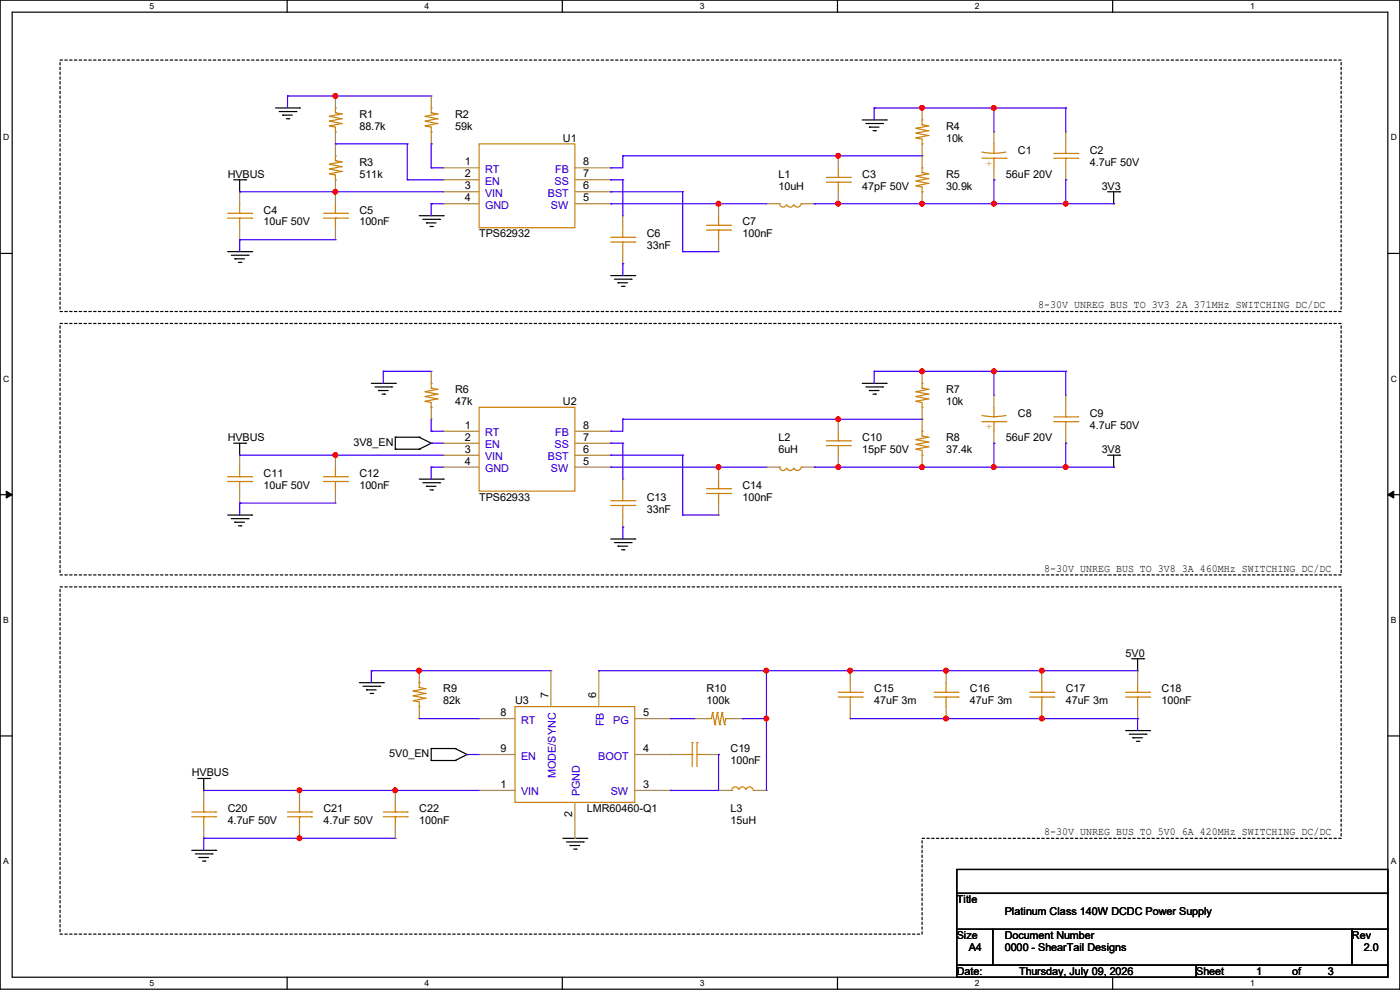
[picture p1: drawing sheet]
<svg xmlns="http://www.w3.org/2000/svg" width="297mm" height="210mm" viewBox="0 0 297 210" stroke-linecap="round" stroke-linejoin="round" font-family="sans-serif">
<path d="M0 0h297v209.8h-297zM2.6 2.6h291.8v204.7h-291.8z" fill="none" stroke="#000" stroke-width=".25"/>
<g fill="#fff">
<path d="M31.7 .3h1v2h-1z"/>
<path d="M31.7 207.6h1v1.9h-1z"/>
</g>
<path d="M60.9 0v2.6M60.9 207.3v2.5" fill="none" stroke="#000" stroke-width=".25"/>
<g fill="#fff">
<path d="M90.1 .3h1v2h-1z"/>
<path d="M90.1 207.6h1v1.9h-1z"/>
</g>
<path d="M119.3 0v2.6M119.3 207.3v2.5" fill="none" stroke="#000" stroke-width=".25"/>
<g fill="#fff">
<path d="M148.5 .3h.9v2h-.9z"/>
<path d="M148.5 207.6h.9v1.9h-.9z"/>
</g>
<path d="M177.7 0v2.6M177.7 207.3v2.5" fill="none" stroke="#000" stroke-width=".25"/>
<g fill="#fff">
<path d="M206.8 .3h1v2h-1z"/>
<path d="M206.8 207.6h1v1.9h-1z"/>
</g>
<path d="M236.1 0v2.6M236.1 207.3v2.5" fill="none" stroke="#000" stroke-width=".25"/>
<g fill="#fff">
<path d="M265.2 .3h1v2h-1z"/>
<path d="M265.2 207.6h1v1.9h-1z"/>
<path d="M.7 28.2h1.2v1.9h-1.2z"/>
<path d="M295.1 28.2h1.2v1.9h-1.2z"/>
<path d="M.7 79.3h1.2v2h-1.2z"/>
<path d="M295.1 79.3h1.2v2h-1.2z"/>
</g>
<path d="M0 53.8h2.6M294.4 53.8h2.6" fill="none" stroke="#000" stroke-width=".25"/>
<g fill="#fff">
<path d="M.7 130.5h1.2v2h-1.2z"/>
<path d="M295.1 130.5h1.1v2h-1.1z"/>
</g>
<path d="M0 104.9h2.6M294.4 104.9h2.6" fill="none" stroke="#000" stroke-width=".25"/>
<path d="M1.3 104.2l1.3 .7-1.3 .8zM294.4 104.9l1.3-.7v1.5z" fill="#000" stroke="#000" stroke-width=".21"/>
<g fill="#fff">
<path d="M.7 181.7h1.2v2h-1.2z"/>
<path d="M295.1 181.7h1.1v2h-1.1z"/>
</g>
<g fill="none" stroke="#000" stroke-width=".25">
<path d="M49.6 38.1h2.5M50.8 38.1v2.6M52.1 38.1h.1M58.5 22.9h5M59.2 23.7h3.6M60 24.4h.1M60 24.4h2M60.7 25.2h.6M61.3 25.2h.1M62.8 23.7h.1M63.5 22.9h.1M182.9 25.4h5.1"/>
<path d="M183.7 26.2h3.5M184.4 27h.1M184.4 27h2.1M185.2 27.7h.5M185.7 27.7h.1M187.2 26.2h.1M188 25.4h.1M48.3 53.4h5.1M49.1 54.1h3.5M49.8 54.9h.1M49.8 54.9h2.1M50.6 55.7h.5"/>
<path d="M50.8 40.7h.1M51.1 55.7h.1M52.6 54.1h.1M53.4 53.4h.1M88.9 45.8h5.1M89.7 46.5h3.6M90.5 47.3h.1M90.5 47.3h2M91.2 48h.5M91.7 48h.1M93.3 46.5h.1M94 45.8h.1"/>
<path d="M129.6 58.5h5.1M130.3 59.2h3.6M131.1 60h.1M131.1 60h2M133.9 59.2h.1M134.7 58.5h.1M235 40.7h2.5M236.3 43.2h.1M236.3 40.7v2.5M237.5 40.7h.1M131.9 60.7h.5M132.4 60.7h.1"/>
<path d="M49.6 94h2.5M50.8 96.6h.1M50.8 94v2.6M52.1 94h.1M78.8 81.3h5.1M79.5 82.1h3.6M80.3 82.8h.1M80.3 82.8h2M81.1 83.6h.5M81.6 83.6h.1M83.1 82.1h.1M83.9 95.3h.1"/>
<path d="M83.9 92.8h.1M83.9 81.3h.1M83.9 95.3h5M83.9 92.8v2.5M83.9 92.8h5M88.9 95.3h.1M88.9 92.8h.1M88.9 92.8l2.6 1.2M91.5 94h.1M91.5 94l-2.6 1.3M182.9 81.3h5.1M183.7 82.1h3.5"/>
<path d="M184.4 82.8h.1M184.4 82.8h2.1M185.2 83.6h.5M185.7 83.6h.1M187.2 82.1h.1M188 81.3h.1M235 96.6h2.5M236.3 99.1h.1M236.3 96.6v2.5M237.5 96.6h.1M48.3 109.3h5.1M49.1 110h3.5"/>
<path d="M49.8 110.8h.1M49.8 110.8h2.1M50.6 111.5h.5M51.1 111.5h.1M52.6 110h.1M53.4 109.3h.1M88.9 101.6h5.1M89.7 102.4h3.6M90.5 103.2h.1M90.5 103.2h2M91.2 103.9h.5M91.7 103.9h.1"/>
<path d="M93.3 102.4h.1M94 101.6h.1M129.6 114.3h5.1M130.3 115.1h3.6M131.1 115.9h.1M131.1 115.9h2M131.9 116.6h.5M132.4 116.6h.1M133.9 115.1h.1M134.7 114.3h.1M240.1 139.7h2.5M241.3 139.7v2.6"/>
<path d="M242.6 139.7h.1M0 156.1h2.6M76.2 144.8h5.1M77 145.6h3.6M77.8 146.3h.1M77.8 146.3h2M78.5 147.1h.5M79 147.1h.1M80.6 145.6h.1M81.3 144.8h.1M91.5 158.8h.1M91.5 158.8v2.5"/>
<path d="M91.5 158.8h5.1M96.6 158.8h.1M96.6 158.8l2.5 1.3M238.8 155h5.1M239.6 155.7h3.5M240.3 156.5h.1M240.3 156.5h2.1M241.1 157.3h.5M241.3 142.3h.1M241.6 157.3h.1M243.1 155.7h.1M243.9 155h.1"/>
<path d="M294.4 156.1h2.6M42 165.1h2.5M43.2 167.7h.1M43.2 165.1v2.6M44.5 165.1h.1M91.5 161.3h.1M91.5 161.3h5.1M96.6 161.3h.1M99.1 160.1h.1M99.1 160.1l-2.5 1.2M119.4 177.8h5.1M120.2 178.6h3.5"/>
<path d="M120.9 179.4h.1M120.9 179.4h2.1M123.7 178.6h.1M124.5 177.8h.1M40.7 180.4h5.1M41.4 181.1h3.6M42.2 181.9h.1M42.2 181.9h2M43 182.7h.5M43.5 182.7h.1M45 181.1h.1M45.8 180.4h.1"/>
<path d="M121.7 180.1h.5M122.2 180.1h.1M203 184.4h91.4v5.1h-91.4zM203 189.5h91.4v7.6h-91.4zM203 197.1h7.6v7.7h-7.6zM210.6 197.1h76.2v7.7h-76.2zM286.8 197.1h7.6v7.7h-7.6zM203 204.8h50.8v2.5h-50.8zM253.8 204.8h40.6v2.5h-40.6z"/>
</g>
<path d="M12.7 12.7h271.8v53.4h-271.8zM12.7 68.6h271.8v53.4h-271.8zM12.7 124.5h271.8v53.3h-88.9v20.4h-182.9z" fill="none" stroke="#000" stroke-width=".25" stroke-dasharray=".5"/>
<g fill="none" stroke="#cc8006" stroke-width=".25">
<path d="M69.9 26.7h.1M69.9 25.7h.1M69.9 24.7h.1M69.9 36.9h.1M69.9 35.9h.1M69.9 34.8h.1M69.9 26.7l1.3 .3v1M69.9 36.9l1.3 .2v1M69.9 25.7l2.5 .5M69.9 24.7l2.5 .5M69.9 35.9l2.5 .5M69.9 34.8l2.5 .5"/>
<path d="M71.2 28h.1M71.2 23.9h.1M71.2 22.9h.1M71.2 38.1h.1M71.2 34.1h.1M71.2 33.1h.1M71.2 22.9v1M71.2 33.1v1M71.2 23.9l1.2 .3M71.2 34.1l1.2 .2M72.4 26.2h.1M72.4 24.2h.1"/>
<path d="M72.4 25.2h.1M72.4 36.4h.1M72.4 34.3h.1M72.4 35.3h.1M72.4 26.2l-2.5 .5M72.4 24.2l-2.5 .5M72.4 25.2l-2.5 .5M72.4 36.4l-2.5 .5M72.4 34.3l-2.5 .5M72.4 35.3l-2.5 .6M90.2 26.7h.1M90.2 25.7h.1"/>
<path d="M90.2 24.7h.1M90.2 26.7l1.3 .3v1M90.2 25.7l2.6 .5M90.2 24.7l2.6 .5M91.5 28h.1M91.5 23.9h.1M91.5 22.9h.1M91.5 22.9v1M91.5 23.9l1.3 .3M92.8 26.2h.1M92.8 24.2h.1M92.8 25.2h.1"/>
<path d="M92.8 26.2l-2.6 .5M92.8 24.2l-2.6 .5M92.8 25.2l-2.6 .5M101.6 30.5h20.4v17.8h-20.4zM175.3 37.6h5.1M175.3 38.7h5.1M177.8 37.6h.1M177.8 38.7h.1M177.8 35.6v2M177.8 38.7v2M180.4 37.6h.1M180.4 38.7h.1"/>
<path d="M194.4 39.4h.1M194.4 38.4h.1M194.4 37.4h.1M194.4 29.3h.1M194.4 28.2h.1M194.4 27.2h.1M194.4 29.3l1.2 .2v1M194.4 39.4l1.2 .3v1M194.4 38.4l2.5 .5M194.4 37.4l2.5 .5M194.4 28.2l2.5 .5M194.4 27.2l2.5 .5"/>
<path d="M195.6 36.6h.1M195.6 35.6h.1M195.6 30.5h.1M195.6 26.5h.1M195.6 25.4h.1M195.6 25.4v1.1M195.6 35.6v1M195.6 36.6l1.3 .3M195.6 26.5l1.3 .2M196.9 38.9h.1M196.9 36.9h.1M196.9 37.9h.1"/>
<path d="M196.9 28.7h.1M196.9 26.7h.1M196.9 27.7h.1M196.9 38.9l-2.5 .5M196.9 36.9l-2.5 .5M196.9 37.9l-2.5 .5M196.9 28.7l-2.5 .6M196.9 26.7l-2.5 .5M196.9 27.7l-2.5 .5M208.3 33.6h5.1M210.9 32.6h.1M210.9 33.6h.1"/>
<path d="M210.9 30.5v2.1M210.9 33.6v2M213.4 32.3a12.6 12.6 0 0 1-5.1 0M213.4 33.6h.1M223.6 32.6h5M223.6 33.6h5M226.1 32.6h.1M226.1 33.6h.1M226.1 30.5v2.1M226.1 33.6v2M228.6 32.6h.1M228.6 33.6h.1"/>
<path d="M48.3 45.3h5.1M48.3 46.3h5.1M50.8 45.3h.1M50.8 46.3h.1M50.8 43.2v2.1M50.8 46.3v2M53.4 45.3h.1M53.4 46.3h.1M68.6 45.3h5.1M68.6 46.3h5.1M71.2 45.3h.1M71.2 46.3h.1"/>
<path d="M71.2 43.2v2.1M71.2 46.3v2M73.7 45.3h.1M73.7 46.3h.1M129.6 50.3h5.1M129.6 51.4h5.1M132.1 50.3h.1M132.1 51.4h.1M132.1 48.3v2M132.1 51.4v2M134.7 50.3h.1M134.7 51.4h.1"/>
<path d="M149.9 47.8h5.1M149.9 48.8h5.1M152.4 47.8h.1M152.4 48.8h.1M152.4 45.8v2M152.4 48.8v2M155 47.8h.1M155 48.8h.1M165.1 43.2h.3M165.4 43.2h.1M166.8 43.4a.74 .74 0 0 1-.7 .5 .74 .74 0 0 1-.7-.4M168.4 43.4a.74 .74 0 0 1-.7 .5 .74 .74 0 0 1-.7-.4"/>
<path d="M169.9 43.4a.74 .74 0 0 1-.7 .5 .74 .74 0 0 1-.7-.4M170 43.2h.1M170 43.2h.2M195.6 40.7h.1M50.8 99.1v2M71.2 99.1v2M90.2 85.1h.1M90.2 84.1h.1M90.2 83.1h.1M90.2 85.1l1.3 .3v1M90.2 84.1l2.6 .5M90.2 83.1l2.6 .5"/>
<path d="M91.5 86.4h.1M91.5 82.3h.1M91.5 81.3h.1M91.5 81.3v1M91.5 82.3l1.3 .3M92.8 84.6h.1M92.8 82.6h.1M92.8 83.6h.1M92.8 84.6l-2.6 .5M92.8 82.6l-2.6 .5M92.8 83.6l-2.6 .5M101.6 86.4h20.4v17.8h-20.4z"/>
<path d="M165.1 99.1h.3M165.4 99.1h.1M166.8 99.3a.74 .74 0 0 1-.7 .5 .74 .74 0 0 1-.7-.5M168.4 99.3a.74 .74 0 0 1-.7 .5 .74 .74 0 0 1-.7-.5M169.9 99.3a.74 .74 0 0 1-.7 .5 .74 .74 0 0 1-.7-.5M170 99.1h.1M170 99.1h.2M175.3 93.5h5.1M175.3 94.5h5.1M177.8 93.5h.1M177.8 94.5h.1M177.8 91.5v2"/>
<path d="M177.8 94.5v2.1M180.4 93.5h.1M180.4 94.5h.1M194.4 85.1h.1M194.4 84.1h.1M194.4 83.1h.1M194.4 95.3h.1M194.4 94.3h.1M194.4 93.3h.1M194.4 85.1l1.2 .3v1M194.4 95.3l1.2 .2v1.1M194.4 84.1l2.5 .5"/>
<path d="M194.4 83.1l2.5 .5M194.4 94.3l2.5 .5M194.4 93.3l2.5 .5M195.6 86.4h.1M195.6 82.3h.1M195.6 81.3h.1M195.6 96.6h.1M195.6 92.5h.1M195.6 91.5h.1M195.6 81.3v1M195.6 91.5v1M195.6 82.3l1.3 .3"/>
<path d="M195.6 92.5l1.3 .3M196.9 84.6h.1M196.9 82.6h.1M196.9 83.6h.1M196.9 94.8h.1M196.9 92.8h.1M196.9 93.8h.1M196.9 84.6l-2.5 .5M196.9 82.6l-2.5 .5M196.9 83.6l-2.5 .5M196.9 94.8l-2.5 .5M196.9 92.8l-2.5 .5"/>
<path d="M196.9 93.8l-2.5 .5M208.3 89.5h5.1M210.9 88.4h.1M210.9 89.5h.1M210.9 86.4v2M210.9 89.5v2M213.4 88.1a12.6 12.6 0 0 1-5.1 0M213.4 89.5h.1M223.6 88.4h5M223.6 89.5h5M226.1 88.4h.1M226.1 89.5h.1"/>
<path d="M226.1 86.4v2M226.1 89.5v2M228.6 88.4h.1M228.6 89.5h.1M48.3 101.1h5.1M48.3 102.2h5.1M50.8 101.1h.1M50.8 102.2h.1M50.8 102.2v2M53.4 101.1h.1M53.4 102.2h.1M68.6 101.1h5.1"/>
<path d="M68.6 102.2h5.1M71.2 101.1h.1M71.2 102.2h.1M71.2 102.2v2M73.7 101.1h.1M73.7 102.2h.1M129.6 106.2h5.1M129.6 107.2h5.1M132.1 106.2h.1M132.1 107.2h.1M132.1 104.2v2M132.1 107.2v2.1"/>
<path d="M134.7 106.2h.1M134.7 107.2h.1M149.9 103.7h5.1M149.9 104.7h5.1M152.4 103.7h.1M152.4 104.7h.1M152.4 101.6v2.1M152.4 104.7v2M155 103.7h.1M155 104.7h.1M87.7 148.6h.1M87.7 147.6h.1"/>
<path d="M87.7 146.6h.1M87.7 148.6l1.2 .3v1M87.7 147.6l2.5 .5M87.7 146.6l2.5 .5M88.9 149.9h.1M88.9 145.8h.1M88.9 144.8h.1M88.9 144.8v1M88.9 145.8l1.3 .3M90.2 148.1h.1M90.2 146.1h.1M90.2 147.1h.1"/>
<path d="M90.2 148.1l-2.5 .5M90.2 146.1l-2.5 .5M90.2 147.1l-2.5 .5M109.3 149.9h25.4v20.3h-25.4zM146.9 157.5h.1M146.9 157.5v5.1M147.9 157.5h.1M147.9 157.5v5.1M149.9 152.4h.1M151.2 151.2h.1M151.2 151.2l-.3 1.2h-1M151.2 151.2l.5 2.5"/>
<path d="M151.7 153.7h.1M152.2 151.2h.1M152.2 151.2l-.5 2.5M152.2 151.2l.5 2.5M152.7 153.7h.1M153.2 151.2h.1M153.2 151.2l.5 2.5M153.2 151.2l-.5 2.5M153.7 153.7h.1M154 152.4h.1M154 152.4h1M154 152.4l-.3 1.3"/>
<path d="M155 152.4h.1M177.8 146.9h5.1M177.8 147.9h5.1M180.4 146.9h.1M180.4 147.9h.1M180.4 144.8v2.1M180.4 147.9v2M182.9 146.9h.1M182.9 147.9h.1M198.2 146.9h5M198.2 147.9h5M200.7 146.9h.1"/>
<path d="M200.7 147.9h.1M200.7 144.8v2.1M200.7 147.9v2M203.2 146.9h.1M203.2 147.9h.1M218.5 146.9h5.1M218.5 147.9h5.1M221 146.9h.1M221 147.9h.1M221 144.8v2.1M221 147.9v2M223.6 146.9h.1"/>
<path d="M223.6 147.9h.1M238.8 146.9h5.1M238.8 147.9h5.1M241.3 146.9h.1M241.3 147.9h.1M241.3 144.8v2.1M241.3 147.9v2M243.9 146.9h.1M243.9 147.9h.1M40.7 172.3h5.1M40.7 173.3h5.1M43.2 172.3h.1"/>
<path d="M43.2 173.3h.1M43.2 170.2v2.1M43.2 173.3v2M45.8 172.3h.1M45.8 173.3h.1M61 172.3h5.1M61 173.3h5.1M63.5 172.3h.1M63.5 173.3h.1M63.5 170.2v2.1M63.5 173.3v2M66.1 172.3h.1"/>
<path d="M66.1 173.3h.1M81.3 172.3h5.1M81.3 173.3h5.1M83.9 172.3h.1M83.9 173.3h.1M83.9 170.2v2.1M83.9 173.3v2M86.4 172.3h.1M86.4 173.3h.1M144.8 160.1h2.1M146.9 160.1h.1M147.9 160.1h.1"/>
<path d="M147.9 160.1h2M155 167.7h.2M155.2 167.7h.1M155.3 167.4a.74 .74 0 0 1 .7-.5 .74 .74 0 0 1 .7 .5M156.8 167.4a.74 .74 0 0 1 .7-.5 .74 .74 0 0 1 .7 .5M158.3 167.4a.74 .74 0 0 1 .7-.5 .74 .74 0 0 1 .7 .5M159.8 167.7h.1M159.8 167.7h.3"/>
</g>
<g fill="none" stroke="#a84" stroke-width=".25">
<path d="M71.2 30.5h.1M71.2 20.4h.1M71.2 20.4v2.5M71.2 28v5.1M71.2 38.1v5.1M91.5 30.5h.1M91.5 20.4h.1M91.5 20.4v2.5M91.5 28v2.5M94 35.6h.1M94 38.1h.1M94 35.6h7.6"/>
<path d="M94 38.1h7.6M122 35.6h7.6M122 38.1h7.6M129.6 38.1h.1M129.6 35.6h.1M177.8 33.1h.1M177.8 33.1v2.5M195.6 33.1h.1M195.6 22.9h.1M195.6 22.9v2.5M195.6 30.5v5.1M210.9 38.1h.1"/>
<path d="M210.9 28h.1M210.9 28v2.5M210.9 35.6v2.5M226.1 38.1h.1M226.1 28h.1M226.1 28v2.5M226.1 35.6v2.5M50.8 50.8h.1M50.8 40.7h.1M50.8 40.7v2.5M50.8 48.3v2.5M71.2 50.8h.1"/>
<path d="M71.2 40.7h.1M71.2 48.3v2.5M94 40.7h.1M94 43.2h.1M94 43.2h7.6M94 40.7h7.6M122 43.2h7.6M122 40.7h7.6M129.6 43.2h.1M129.6 40.7h.1M132.1 55.9h.1M132.1 45.8h.1"/>
<path d="M132.1 45.8v2.5M132.1 53.4v2.5M152.4 53.4h.1M152.4 43.2h.1M152.4 43.2v2.6M152.4 50.8v2.6M162.6 43.2h.1M162.6 43.2h2.5M170.2 43.2h2.6M172.8 43.2h.1M177.8 43.2h.1M177.8 40.7v2.5"/>
<path d="M195.6 43.2h.1M195.6 40.7v2.5M91.5 78.8h.1M91.5 78.8v2.5M195.6 78.8h.1M195.6 78.8v2.5M50.8 96.6h.1M50.8 96.6v2.5M71.2 96.6h.1M71.2 96.6v2.5M91.5 88.9h.1M91.5 86.4v2.5"/>
<path d="M94 91.5h.1M94 94h.1M94 96.6h.1M94 99.1h.1M94 99.1h7.6M94 91.5h7.6M94 94h7.6M94 96.6h7.6M122 99.1h7.6M122 91.5h7.6M122 94h7.6M122 96.6h7.6"/>
<path d="M129.6 99.1h.1M129.6 96.6h.1M129.6 94h.1M129.6 91.5h.1M152.4 99.1h.1M152.4 99.1v2.5M162.6 99.1h.1M162.6 99.1h2.5M170.2 99.1h2.6M172.8 99.1h.1M177.8 99.1h.1M177.8 88.9h.1"/>
<path d="M177.8 88.9v2.6M177.8 96.6v2.5M195.6 88.9h.1M195.6 99.1h.1M195.6 86.4v5.1M195.6 96.6v2.5M210.9 94h.1M210.9 83.9h.1M210.9 83.9v2.5M210.9 91.5v2.5M226.1 94h.1M226.1 83.9h.1"/>
<path d="M226.1 83.9v2.5M226.1 91.5v2.5M50.8 106.7h.1M50.8 104.2v2.5M71.2 106.7h.1M71.2 104.2v2.5M132.1 111.8h.1M132.1 101.6h.1M132.1 101.6v2.6M132.1 109.3v2.5M152.4 109.3h.1M152.4 106.7v2.6"/>
<path d="M88.9 152.4h.1M88.9 142.3h.1M88.9 142.3v2.5M88.9 149.9v2.5M101.6 152.4h.1M101.6 152.4h7.7M116.9 142.3h.1M116.9 142.3v7.6M127 142.3h.1M127 142.3v7.6M134.7 152.4h7.6M142.3 152.4h.1"/>
<path d="M147.4 152.4h.1M147.4 152.4h2.5M155 152.4h2.5M157.5 152.4h.1M180.4 152.4h.1M180.4 142.3h.1M180.4 142.3v2.5M180.4 149.9v2.5M200.7 152.4h.1M200.7 142.3h.1M200.7 142.3v2.5M200.7 149.9v2.5"/>
<path d="M221 152.4h.1M221 142.3h.1M221 142.3v2.5M221 149.9v2.5M241.3 152.4h.1M241.3 142.3h.1M241.3 142.3v2.5M241.3 149.9v2.5M43.2 177.8h.1M43.2 167.7h.1M43.2 167.7v2.5M43.2 175.3v2.5"/>
<path d="M63.5 177.8h.1M63.5 167.7h.1M63.5 167.7v2.5M63.5 175.3v2.5M83.9 177.8h.1M83.9 167.7h.1M83.9 167.7v2.5M83.9 175.3v2.5M101.6 160.1h.1M101.6 167.7h.1M101.6 167.7h7.7M101.6 160.1h7.7"/>
<path d="M122 177.8h.1M122 170.2v7.6M134.7 167.7h7.6M134.7 160.1h10.1M142.3 167.7h.1M142.3 160.1h.1M149.9 160.1h2.5M152.4 167.7h.1M152.4 160.1h.1M152.4 167.7h2.6M160.1 167.7h2.5M162.6 167.7h.1"/>
</g>
<g fill="none" stroke="#4200ff" stroke-width=".25">
<path d="M61 20.4h.1M61 20.4h30.5M61 20.4v2.5M71.2 20.4h.1M71.2 30.5h.1M71.2 30.5h15.2M86.4 38.1h.1M86.4 30.5h.1M86.4 38.1h7.6M86.4 30.5v7.6M91.5 30.5h.1M91.5 35.6h.1"/>
<path d="M91.5 35.6h2.5M91.5 30.5v5.1M129.6 35.6h.1M129.6 38.1h.1M129.6 38.1h2.5M132.1 33.1h.1M132.1 38.1h.1M132.1 33.1h63.5M132.1 33.1v2.5h-2.5M132.1 38.1v7.7M177.8 33.1h.1M185.5 22.9h.1"/>
<path d="M185.5 22.9h40.6M185.5 22.9v2.5M195.6 22.9h.1M210.9 22.9h.1M210.9 38.1h.1M210.9 22.9v5.1M210.9 38.1v5.1M226.1 22.9h.1M226.1 38.1h.1M226.1 22.9v5.1M226.1 38.1v5.1M50.8 50.8h.1"/>
<path d="M50.8 40.7h.1M50.8 40.7h43.2M50.8 50.8h20.4M50.8 50.8v2.6M71.2 40.7h.1M91.5 43.2h.1M91.5 43.2v2.6M91.5 43.2h2.5M129.6 40.7h.1M129.6 43.2h.1M129.6 40.7h15.2M129.6 43.2h33"/>
<path d="M132.1 55.9h.1M132.1 55.9v2.6M144.8 40.7h.1M144.8 53.4h.1M144.8 40.7v12.7M144.8 53.4h7.6M152.4 43.2h.1M172.8 43.2h.1M172.8 43.2h63.5M177.8 43.2h.1M195.6 43.2h.1M210.9 43.2h.1"/>
<path d="M226.1 43.2h.1M81.3 78.8h.1M81.3 78.8h10.2M81.3 78.8v2.5M185.5 78.8h.1M185.5 78.8v2.5M185.5 78.8h40.6M195.6 78.8h.1M210.9 78.8h.1M210.9 78.8v5.1M226.1 78.8h.1M226.1 78.8v5.1"/>
<path d="M50.8 96.6h.1M50.8 96.6h43.2M71.2 96.6h.1M91.5 91.5h.1M91.5 99.1h.1M91.5 94h.1M91.5 88.9v2.6M91.5 99.1v2.5M91.5 91.5h2.5M91.5 94h2.5M91.5 99.1h2.5M129.6 91.5h.1"/>
<path d="M129.6 94h.1M129.6 96.6h.1M129.6 99.1h.1M129.6 94h2.5M129.6 96.6h15.2M129.6 99.1h33M132.1 88.9h.1M132.1 94h.1M132.1 88.9v2.6h-2.5M132.1 94v7.6M132.1 88.9h63.5M144.8 96.6h.1"/>
<path d="M144.8 96.6v12.7M152.4 99.1h.1M172.8 99.1h.1M172.8 99.1h63.5M177.8 88.9h.1M177.8 99.1h.1M195.6 99.1h.1M210.9 94h.1M210.9 99.1h.1M210.9 94v5.1M226.1 94h.1M226.1 99.1h.1"/>
<path d="M226.1 94v5.1M50.8 106.7h.1M50.8 106.7v2.6M50.8 106.7h20.4M132.1 111.8h.1M132.1 111.8v2.5M144.8 109.3h.1M144.8 109.3h7.6M78.8 142.3h.1M78.8 142.3h38.1M78.8 142.3v2.5M88.9 152.4h.1"/>
<path d="M88.9 142.3h.1M88.9 152.4h12.7M127 142.3h.1M127 142.3h114.3M142.3 152.4h.1M142.3 152.4h5.1M157.5 152.4h.1M157.5 152.4h5.1M162.6 152.4h.1M162.6 142.3h.1M162.6 142.3v25.4M180.4 142.3h.1"/>
<path d="M180.4 152.4h.1M180.4 152.4h60.9M200.7 142.3h.1M200.7 152.4h.1M221 142.3h.1M221 152.4h.1M241.3 152.4h.1M241.3 152.4v2.6M43.2 167.7h.1M43.2 177.8h.1M43.2 167.7h58.4M43.2 177.8h40.7"/>
<path d="M43.2 177.8v2.6M63.5 167.7h.1M63.5 177.8h.1M83.9 167.7h.1M99.1 160.1h.1M99.1 160.1h2.5M142.3 167.7h.1M152.4 160.1h.1M152.4 160.1v7.6h-10.1"/>
</g>
<g fill="#f00" stroke="#f00" stroke-width=".25">
<circle cx="195.6" cy="22.9" r=".49"/>
<circle cx="210.8" cy="22.9" r=".49"/>
<circle cx="177.8" cy="33" r=".49"/>
<circle cx="71.1" cy="40.7" r=".49"/>
<circle cx="152.4" cy="43.2" r=".49"/>
<circle cx="195.6" cy="43.2" r=".49"/>
<circle cx="177.8" cy="43.2" r=".49"/>
<circle cx="226.1" cy="43.2" r=".49"/>
<circle cx="210.8" cy="43.2" r=".49"/>
<circle cx="71.1" cy="20.3" r=".49"/>
<circle cx="195.6" cy="78.8" r=".49"/>
<circle cx="210.8" cy="78.8" r=".49"/>
<circle cx="177.8" cy="88.9" r=".49"/>
<circle cx="71.1" cy="96.5" r=".49"/>
<circle cx="152.4" cy="99.1" r=".49"/>
<circle cx="195.6" cy="99.1" r=".49"/>
<circle cx="177.8" cy="99.1" r=".49"/>
<circle cx="226.1" cy="99.1" r=".49"/>
<circle cx="210.8" cy="99.1" r=".49"/>
<circle cx="88.9" cy="142.3" r=".49"/>
<circle cx="162.6" cy="152.4" r=".49"/>
<circle cx="162.6" cy="142.3" r=".49"/>
<circle cx="200.7" cy="142.3" r=".49"/>
<circle cx="180.4" cy="142.3" r=".49"/>
<circle cx="221" cy="142.3" r=".49"/>
<circle cx="200.7" cy="152.4" r=".49"/>
<circle cx="221" cy="152.4" r=".49"/>
<circle cx="83.8" cy="167.7" r=".49"/>
<circle cx="63.5" cy="167.7" r=".49"/>
<circle cx="63.5" cy="177.8" r=".49"/>
</g>
<g font-size="2.3">
<text x="76.2" y="25">R1</text>
<text x="76.2" y="27.5">88.7k</text>
<text x="96.6" y="25">R2</text>
<text x="96.6" y="27.5">59k</text>
<text x="200.7" y="27.5">R4</text>
<text x="76.2" y="35.1">R3</text>
<text x="98.6" y="35.1">1</text>
<text x="119.4" y="30.1">U1</text>
<text x="123.7" y="35.1">8</text>
<text x="200.7" y="30.1">10k</text>
<text x="215.9" y="32.6">C1</text>
<text x="231.2" y="32.6">C2</text>
<text x="231.2" y="35.1">4.7uF 50V</text>
<text x="48.3" y="37.7">HVBUS</text>
<text x="76.2" y="37.7">511k</text>
<text x="98.6" y="37.6">2</text>
<text x="98.6" y="40.1">3</text>
<text x="123.7" y="40.1">6</text>
<text x="123.7" y="37.6">7</text>
<text x="165.1" y="37.7">L1</text>
<text x="165.1" y="40.2">10uH</text>
<text x="182.9" y="37.7">C3</text>
<text x="182.9" y="40.2">47pF 50V</text>
<text x="200.7" y="37.7">R5</text>
<text x="200.7" y="40.2">30.9k</text>
<text x="213.4" y="37.7">56uF 20V</text>
<text x="233.7" y="40.2">3V3</text>
<text x="55.9" y="45.3">C4</text>
<text x="55.9" y="47.8">10uF 50V</text>
<text x="76.2" y="45.3">C5</text>
<text x="76.2" y="47.8">100nF</text>
<text x="98.6" y="42.7">4</text>
<text x="123.7" y="42.7">5</text>
<text x="157.5" y="47.8">C7</text>
<text x="101.6" y="50.4">TPS62932</text>
<text x="137.2" y="50.4">C6</text>
<text x="137.2" y="52.9">33nF</text>
<text x="157.5" y="50.4">100nF</text>
<text x="220.3" y="65.4">8-30V UNREG BUS TO 3V3 2A 371MHz SWITCHING DC/DC</text>
<text x="96.6" y="83.4">R6</text>
<text x="200.7" y="83.4">R7</text>
<text x="96.6" y="85.9">47k</text>
<text x="119.4" y="85.9">U2</text>
<text x="200.7" y="85.9">10k</text>
<text x="215.9" y="88.5">C8</text>
<text x="231.2" y="88.5">C9</text>
<text x="48.3" y="93.6">HVBUS</text>
<text x="75" y="94.6">3V8_EN</text>
<text x="98.6" y="90.9">1</text>
<text x="98.6" y="93.5">2</text>
<text x="123.7" y="93.5">7</text>
<text x="123.7" y="90.9">8</text>
<text x="165.1" y="93.6">L2</text>
<text x="182.9" y="93.6">C10</text>
<text x="200.7" y="93.6">R8</text>
<text x="213.4" y="93.6">56uF 20V</text>
<text x="231.2" y="91">4.7uF 50V</text>
<text x="55.9" y="101.2">C11</text>
<text x="76.2" y="101.2">C12</text>
<text x="98.6" y="96">3</text>
<text x="98.6" y="98.6">4</text>
<text x="123.7" y="98.6">5</text>
<text x="123.7" y="96">6</text>
<text x="165.1" y="96.1">6uH</text>
<text x="182.9" y="96.1">15pF 50V</text>
<text x="200.7" y="96.1">37.4k</text>
<text x="233.7" y="96.1">3V8</text>
<text x="55.9" y="103.7">10uF 50V</text>
<text x="76.2" y="103.7">100nF</text>
<text x="101.6" y="106.3">TPS62933</text>
<text x="137.2" y="106.3">C13</text>
<text x="157.5" y="103.7">C14</text>
<text x="157.5" y="106.3">100nF</text>
<text x="137.2" y="108.8">33nF</text>
<text x="221.5" y="121.3">8-30V UNREG BUS TO 3V8 3A 460MHz SWITCHING DC/DC</text>
<text x="238.8" y="139.3">5V0</text>
<text x="94" y="146.9">R9</text>
<text x="94" y="149.4">82k</text>
<text x="109.3" y="149.4">U3</text>
<text x="116.3" y="148.1" transform="rotate(-90 116.3 148.1)">7</text>
<text x="126.5" y="148.1" transform="rotate(-90 126.5 148.1)">6</text>
<text x="149.9" y="146.9">R10</text>
<text x="149.9" y="149.4">100k</text>
<text x="185.5" y="146.9">C15</text>
<text x="185.5" y="149.4">47uF 3m</text>
<text x="205.8" y="146.9">C16</text>
<text x="205.8" y="149.4">47uF 3m</text>
<text x="226.1" y="146.9">C17</text>
<text x="226.1" y="149.4">47uF 3m</text>
<text x="246.4" y="146.9">C18</text>
<text x="246.4" y="149.4">100nF</text>
<text x="106.2" y="151.9">8</text>
<text x="136.4" y="151.9">5</text>
<text x="82.6" y="160.6">5V0_EN</text>
<text x="106.2" y="159.5">9</text>
<text x="136.4" y="159.5">4</text>
<text x="155" y="159.6">C19</text>
<text x="40.7" y="164.7">HVBUS</text>
<text x="106.2" y="167.1">1</text>
<text x="136.4" y="167.1">3</text>
<text x="155" y="162.1">100nF</text>
<text x="48.3" y="172.3">C20</text>
<text x="68.6" y="172.3">C21</text>
<text x="88.9" y="172.3">C22</text>
<text x="121.4" y="173.3" transform="rotate(-90 121.4 173.3)">2</text>
<text x="124.5" y="172.3">LMR60460-Q1</text>
<text x="155" y="172.3">L3</text>
<text x="48.3" y="174.8">4.7uF 50V</text>
<text x="68.6" y="174.8">4.7uF 50V</text>
<text x="88.9" y="174.8">100nF</text>
<text x="155" y="174.8">15uH</text>
<text x="221.5" y="177.2">8-30V UNREG BUS TO 5V0 6A 420MHz SWITCHING DC/DC</text>
<text x="203" y="191.6">Title</text>
<text x="213.2" y="194.1">Platinum Class 140W DCDC Power Supply</text>
<text x="203" y="199.2">Size</text>
<text x="205.5" y="201.8">A4</text>
<text x="213.1" y="199.2">Document Number</text>
<text x="213.2" y="201.8">0000 - ShearTail Designs</text>
<text x="286.8" y="199.2">Rev</text>
<text x="289.4" y="201.8">2.0</text>
<text x="203" y="206.8">Date:</text>
<text x="216.2" y="206.8">Thursday, July 09, 2026</text>
<text x="253.8" y="206.8">Sheet</text>
<text x="266.5" y="206.8">1</text>
<text x="274.1" y="206.8">of</text>
<text x="281.7" y="206.8">3</text>
</g>
<g font-size="2.3" fill="#cc8006">
<text x="210.5" y="35.3" transform="rotate(-90 210.5 35.3)">+</text>
<text x="210.5" y="91.2" transform="rotate(-90 210.5 91.2)">+</text>
</g>
<g font-size="2.3" fill="#00c">
<text x="102.9" y="36.7">RT</text>
<text x="102.9" y="39.2">EN</text>
<text x="102.9" y="41.7">VIN</text>
<text x="116.2" y="41.7">BST</text>
<text x="117.6" y="39.2">SS</text>
<text x="117.8" y="36.7">FB</text>
<text x="102.9" y="44.3">GND</text>
<text x="116.9" y="44.3">SW</text>
<text x="102.9" y="92.5">RT</text>
<text x="102.9" y="95.1">EN</text>
<text x="117.6" y="95.1">SS</text>
<text x="117.8" y="92.5">FB</text>
<text x="102.9" y="97.6">VIN</text>
<text x="102.9" y="100.2">GND</text>
<text x="116.2" y="97.6">BST</text>
<text x="116.9" y="100.2">SW</text>
<text x="110.5" y="153.5">RT</text>
<text x="128.1" y="154.1" transform="rotate(-90 128.1 154.1)">FB</text>
<text x="130.1" y="153.5">PG</text>
<text x="110.5" y="161.1">EN</text>
<text x="126.9" y="161.1">BOOT</text>
<text x="117.9" y="165" transform="rotate(-90 117.9 165)">MODE/SYNC</text>
<text x="110.5" y="168.7">VIN</text>
<text x="123" y="169" transform="rotate(-90 123 169)">PGND</text>
<text x="129.6" y="168.7">SW</text>
</g>
<g font-size="1.8">
<text x="31.7" y="1.9">5</text>
<text x="90.1" y="1.9">4</text>
<text x="148.5" y="1.9">3</text>
<text x="206.8" y="1.9">2</text>
<text x="265.2" y="1.9">1</text>
<text x=".7" y="29.8">D</text>
<text x="295.1" y="29.8">D</text>
<text x=".7" y="80.9">C</text>
<text x="295.1" y="80.9">C</text>
<text x=".7" y="132.1">B</text>
<text x="295.1" y="132.1">B</text>
<text x=".7" y="183.3">A</text>
<text x="295.1" y="183.3">A</text>
<text x="31.7" y="209.2">5</text>
<text x="90.1" y="209.2">4</text>
<text x="148.5" y="209.2">3</text>
<text x="206.8" y="209.2">2</text>
<text x="265.2" y="209.2">1</text>
</g>
</svg>
